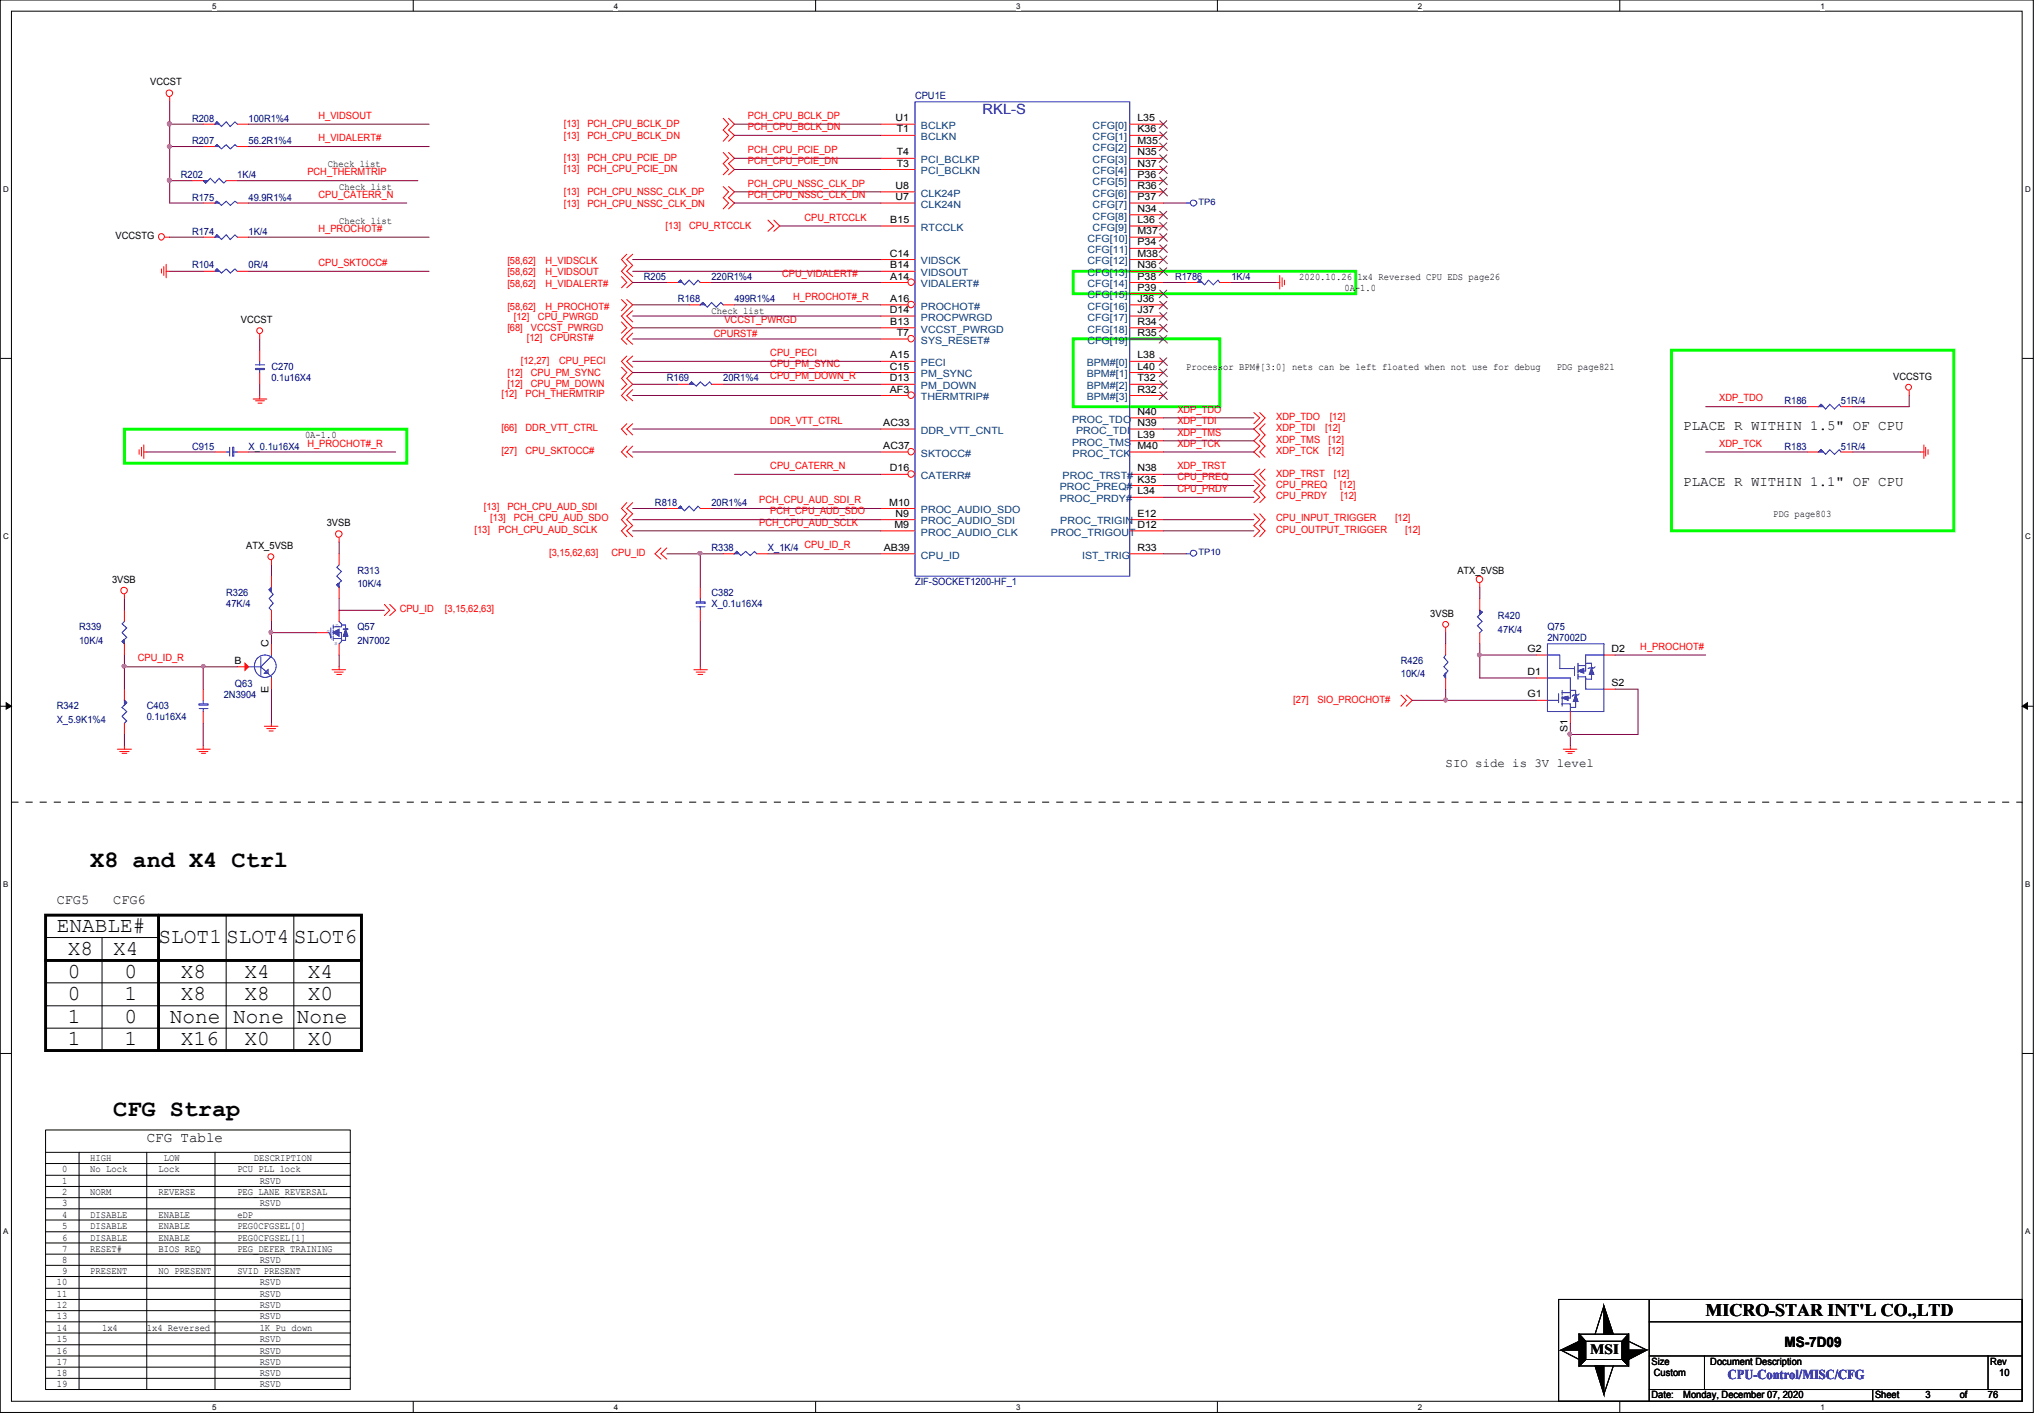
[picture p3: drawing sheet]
<svg xmlns="http://www.w3.org/2000/svg" width="294mm" height="204mm" viewBox="0 0 294 204" stroke-linecap="round" stroke-linejoin="round" font-family="sans-serif">
<path d="M0 0h292.7v203.2h-292.7zM1.6 1.6h289.4v200h-289.4z" fill="none" stroke="#000" stroke-width=".14"/>
<g fill="#fff">
<path d="M30.5 .3h.6v1.2h-.6z"/>
<path d="M30.5 201.9h.6v1.2h-.6z"/>
</g>
<path d="M59.5 0v1.6M59.5 201.6v1.6" fill="none" stroke="#000" stroke-width=".14"/>
<g fill="#fff">
<path d="M88.3 .3h.6v1.2h-.6z"/>
<path d="M88.3 201.9h.6v1.2h-.6z"/>
</g>
<path d="M117.4 0v1.6M117.4 201.6v1.6" fill="none" stroke="#000" stroke-width=".14"/>
<g fill="#fff">
<path d="M146.3 .3h.6v1.2h-.6z"/>
<path d="M146.3 201.9h.6v1.2h-.6z"/>
</g>
<path d="M175.2 0v1.6M175.2 201.6v1.6" fill="none" stroke="#000" stroke-width=".14"/>
<g fill="#fff">
<path d="M204.1 .3h.6v1.2h-.6z"/>
<path d="M204.1 201.9h.6v1.2h-.6z"/>
</g>
<path d="M233.1 0v1.6M233.1 201.6v1.6" fill="none" stroke="#000" stroke-width=".14"/>
<g fill="#fff">
<path d="M262 .3h.6v1.2h-.6z"/>
<path d="M262 201.9h.6v1.2h-.6z"/>
<path d="M.5 26.6h.7v1.3h-.7z"/>
<path d="M291.5 26.6h.7v1.3h-.7z"/>
<path d="M.5 76.5h.7v1.3h-.7z"/>
<path d="M291.5 76.5h.7v1.3h-.7z"/>
</g>
<path d="M0 51.6h1.6M291 51.6h1.7" fill="none" stroke="#000" stroke-width=".14"/>
<g fill="#fff">
<path d="M.5 126.6h.6v1.2h-.6z"/>
<path d="M291.5 126.6h.6v1.2h-.6z"/>
</g>
<path d="M0 101.6h1.6M.9 101.1l.7 .5-.7 .4zM291 101.6h1.7M291 101.6l.8-.5v.9z" fill="none" stroke="#000" stroke-width=".14"/>
<path d="M.9 101.1l.7 .5-.7 .4zM291 101.6l.8-.5v.9z" fill="#000"/>
<g fill="#fff">
<path d="M.5 176.5h.6v1.3h-.6z"/>
<path d="M291.5 176.5h.6v1.3h-.6z"/>
</g>
<g fill="none" stroke="#000" stroke-width=".14">
<path d="M6.6 134.9h16.2M14.7 134.9v16.2M32.6 131.7v19.4M42.3 131.7v19.4M0 151.6h1.6M6.6 144.7h45.4M6.6 147.9h45.4M6.6 141.4h45.4M291 151.6h1.7M6.6 165.8h43.8M6.6 167.4h43.8M6.6 169.1h43.8"/>
<path d="M6.6 170.7h43.8M6.6 172.3h43.8M6.6 173.9h43.8M6.6 175.5h43.8M6.6 177.2h43.8M6.6 178.8h43.8M6.6 162.6h43.8v37.3h-43.8zM11.4 165.8v34.1M21.1 165.8v34.1M30.9 165.8v34.1M6.6 180.4h43.8M6.6 182h43.8"/>
<path d="M6.6 183.6h43.8M6.6 185.3h43.8M6.6 186.9h43.8M6.6 188.6h43.8M6.6 190.2h43.8M6.6 191.8h43.8M6.6 193.5h43.8M6.6 195.1h43.8M6.6 196.7h43.8M6.6 198.3h43.8M224.3 186.9h66.7v14.7h-66.7zM224.7 194.2l2.6-1.2v1.2z"/>
<path d="M224.7 194.2l2.6 1.4M227.3 191.9l.9 1.1v2.6l-.9 .9zM227.3 191.9l.9 1.1M227.3 191.9h7.1v4.6h-7.1zM228.2 195.6l-.9 .9M228.2 193h5.3v2.6h-5.3zM229.6 196.5h1.2v4.1zM230.8 187.9l1.4 4h-1.4zM230.8 187.9l-1.2 4M232.2 196.5l-1.4 4.1M233.5 195.6l.9 .9M234.4 193l2.6 1.2"/>
<path d="M234.4 194.2h2.6l-2.6 1.4zM234.4 191.9v4.6l-.9-.9v-2.6zM234.4 191.9l-.9 1.1M237.4 199.9h53.6M237.4 195.1h53.6M237.4 190.2h53.6M237.4 186.9v14.7M245.3 195.1v4.8M269.5 199.9v1.7M286.1 195.1v4.8"/>
</g>
<path d="M1.6 115.4h289.4" fill="none" stroke="#000" stroke-width=".14" stroke-dasharray="1 1 1 1 1 1 1 1" stroke-linecap="butt"/>
<path d="M6.6 138.2h45.4M6.6 131.7h45.4v19.4h-45.4zM22.8 131.7v19.4" fill="none" stroke="#000" stroke-width=".42"/>
<path d="M154.5 39h40.6v3.2h-40.6zM154.5 48.8h21.1v9.7h-21.1zM240.6 50.4h40.6v26h-40.6zM17.9 61.7h40.6v4.9h-40.6z" fill="none" stroke="#0f0" stroke-width=".42"/>
<g fill="none" stroke="#f00" stroke-width=".14">
<path d="M24.4 14v.6M104.1 17l.8 .9-.8 .8 .8 .8-.8 .8M104.9 17l.8 .9-.8 .8 .8 .8-.8 .8M23.2 38.7v.6M23.6 38.4v1.2M23.7 34.1h.7M23.9 39h.5M23.9 38v2M89.4 39.8l.8 .8-.8 .8M90.2 36.6l-.8 .7 .8 .9-.8 .8 1.7 1.6-.9 .8M91.1 36.6l-.9 .7 .9 .9-.9 .8 .9 .8M104.1 21.9l.8 .9-.8 .7 .8 .9-.8 .7"/>
<path d="M104.1 26.8l.8 .8-.8 .8 .8 .8-.8 .9M104.9 21.9l.8 .9-.8 .7 .8 .9-.8 .7M104.9 26.8l.8 .8-.8 .8 .8 .8-.8 .9M110.5 31.7l.9 .8-.9 .8M111.4 31.7l.8 .8-.8 .8M184.2 39.6v2M184.5 40v1.2M36.4 57.4h2M36.8 57.7h1.3M37.1 58h.6M37.4 48.1v.7M37.4 56.9v.5"/>
<path d="M89.4 52.8l.8 .8-.8 .8 .8 .9-.8 .8M89.4 46.3l.8 .9-.8 .7M89.4 43.1l.8 .8-.8 .8M90.2 43.1l.9 .8-1.7 1.6 1.7 1.7-1.7 1.6 .8 .7M90.2 51.2l-.8 .8 1.7 1.6-.9 .8 .9 .9-1.7 1.6 .8 .8M91.1 47.9l-.9 .9 .9 .7M91.1 51.2l-.9 .8 .9 .8M91.1 56.1l-.9 .8 .9 .8M91.1 44.7l-.9 .8 .9 .8M180.5 59.4l.8 .7-.8 .9M181.3 59.4l.8 .7-1.6 1.6 .8 .9-.8 .8 .8 .8-.8 .8 .8 .8M183.7 40.6h.5"/>
<path d="M184.9 40.3v.7M274.8 56.2v.7M20 64.7v.7M20.4 64.3v1.3M20.7 65h.4M20.7 64v2M48.8 77.4v.6M90.2 61l-.8 .7 .8 .9M90.2 64.2l-.8 .8 .8 .8M90.2 72.3l-.8 .9 .8 .7-.8 .9 .8 .8-.8 .8 .8 .8M91.1 61l-.9 .7 .9 .9M91.1 64.2l-.9 .8 .9 .8"/>
<path d="M91.1 72.3l-.9 .9 .9 .7-.9 .9 .9 .8-.9 .8 .9 .8M95.1 78.8l-.8 .9 .8 .7M96 78.8l-.9 .9 .9 .7M180.5 73.9l.8 .9-.8 .8 .8 .8-.8 .8M180.5 69.1l.8 .8-.8 .8 .8 .8-.8 .8M181.3 73.9l.8 .9-.8 .8 .8 .8-.8 .8M181.3 67.5l-.8 .7 1.6 1.7-.8 .8 .8 .8-.8 .8M182.1 67.5l-.8 .7 .8 .9M182.1 61l-.8 .7 .8 .9-.8 .8 .8 .8-.8 .8 .8 .8M276.4 65h.5M276.9 64v2M277.2 64.3v1.3"/>
<path d="M277.5 64.7v.7M17.9 85.5v.6M39.1 80.6v.7M47.8 96.4h1.9M48.1 96.7h1.3M48.5 97h.6M48.8 95.9v.5M55.3 87l.8 .8-.8 .8M56.1 87l.8 .8-.8 .8M99.9 96.4h1.9M100.2 96.7h1.3M100.5 97h.6"/>
<path d="M100.8 95.9v.5M201.6 100l.8 .8-.8 .8M202.4 100l.8 .8-.8 .8M208.1 90.3v.7M213 83.9v.6M16.9 107.8h2M17.2 108.1h1.4M17.6 108.4h.6M17.9 107.3v.5M28.3 107.8h2M28.7 108.1h1.2M29 108.4h.6"/>
<path d="M29.2 107.3v.5M38.1 104.5h1.9M38.4 104.8h1.3M38.7 105.2h.6M39.1 104.1v.4M225 107.8h2M225.3 108.1h1.3M225.7 108.4h.6M226 107.3v.5"/>
<circle cx="24.4" cy="13.4" r=".48"/>
<circle cx="23.2" cy="34.1" r=".45"/>
<circle cx="37.4" cy="47.6" r=".42"/>
<circle cx="274.7" cy="55.7" r=".42"/>
<circle cx="48.8" cy="76.8" r=".48"/>
<circle cx="17.9" cy="85" r=".48"/>
<circle cx="39" cy="80.1" r=".42"/>
<circle cx="208.1" cy="89.8" r=".42"/>
<circle cx="212.9" cy="83.3" r=".48"/>
</g>
<g fill="#000">
<path d="M224.7 194.2l2.6-1.2v1.2zM230.8 187.9l1.4 4h-1.4zM234.4 194.2h2.6l-2.6 1.4zM229.6 196.5h1.2v4.1z"/>
<path d="M227.3 191.9l.9 1.1v2.6l-.9 .9z" fill-rule="evenodd"/>
<path d="M227.3 191.9l.9 1.1v2.6l-.9 .9z" fill-rule="evenodd"/>
<path d="M227.3 191.9l.9 1.1v2.6l-.9 .9z" fill-rule="evenodd"/>
<path d="M234.4 191.9v4.6l-.9-.9v-2.6z" fill-rule="evenodd"/>
<path d="M234.4 191.9v4.6l-.9-.9v-2.6z" fill-rule="evenodd"/>
<path d="M234.4 191.9v4.6l-.9-.9v-2.6z" fill-rule="evenodd"/>
</g>
<path d="M48.8 81.3l-.3 .3 .6 .6-.6 .7 .6 .7-.6 .6 .3 .3" fill="none" stroke="#00f" stroke-width=".14"/>
<path d="M48.5 84.2l.3-.3v.6l-.3-.3 .3-.3z" fill-rule="evenodd" fill="#00f"/>
<path d="M29.2 26l.4 .3 .7-.6 .6 .6 .6-.6 .7 .6 .4-.3M48.5 84.2l.3-.3v.6l-.3-.3 .3-.3z" fill="none" stroke="#00f" stroke-width=".14"/>
<path d="M48.8 79.7v1.6M48.8 84.5v1.6" fill="none" stroke="#f00" stroke-width=".14"/>
<path d="M29.2 26h.7l-.3 .3 .3-.3-.3 .3z" fill-rule="evenodd" fill="#00f"/>
<path d="M29.2 26h.7l-.3 .3 .3-.3-.3 .3zM172.3 40.6l.4-.3 .7 .7 .5-.7 .7 .7 .7-.7 .3 .3" fill="none" stroke="#00f" stroke-width=".14"/>
<path d="M27.6 26h1.6M32.6 26h1.6" fill="none" stroke="#f00" stroke-width=".14"/>
<path d="M172.7 40.3l.3 .3h-.7l.4-.3 .3 .3z" fill-rule="evenodd" fill="#00f"/>
<path d="M172.7 40.3l.3 .3h-.7l.4-.3 .3 .3zM17.9 89.4l-.3 .3 .6 .6-.6 .7 .6 .7-.6 .6 .3 .3" fill="none" stroke="#00f" stroke-width=".14"/>
<path d="M170.7 40.6h1.6M175.6 40.6h1.7" fill="none" stroke="#f00" stroke-width=".14"/>
<path d="M17.6 92.3l.3-.3v.6l-.3-.3 .3-.3z" fill-rule="evenodd" fill="#00f"/>
<path d="M97.6 73.2l.3-.4 .6 .7 .7-.7 .7 .7 .6-.7 .3 .4M17.6 92.3l.3-.3v.6l-.3-.3 .3-.3z" fill="none" stroke="#00f" stroke-width=".14"/>
<path d="M17.9 92.6v1.6M17.9 87.8v1.6" fill="none" stroke="#f00" stroke-width=".14"/>
<path d="M97.9 72.8l.3 .4h-.6l.3-.4 .3 .4z" fill-rule="evenodd" fill="#00f"/>
<path d="M131.7 14.6h30.9v68.3h-30.9zM97.9 72.8l.3 .4h-.6l.3-.4 .3 .4z" fill="none" stroke="#00f" stroke-width=".14"/>
<path d="M126.8 47.2h4.9M96 73.2h1.6M100.8 73.2h1.6" fill="none" stroke="#f00" stroke-width=".14"/>
<circle cx="131.1" cy="43.8" r=".48" fill="#fff"/>
<g fill="none" stroke="#f00" stroke-width=".14">
<path d="M126.8 45.5h4.9M126.8 43.9h3.9"/>
<circle cx="131.1" cy="43.8" r=".48"/>
</g>
<circle cx="131.1" cy="48.7" r=".48" fill="#fff"/>
<g fill="none" stroke="#f00" stroke-width=".14">
<path d="M126.8 53.6h4.9M126.8 55.3h4.9M126.8 52h4.9M126.8 48.8h3.9"/>
<circle cx="131.1" cy="48.7" r=".48"/>
</g>
<circle cx="131.1" cy="56.8" r=".48" fill="#fff"/>
<g fill="none" stroke="#f00" stroke-width=".14">
<path d="M126.8 17.9h4.9M126.8 19.5h4.9M126.8 24.4h4.9M126.8 29.2h4.9M126.8 27.6h4.9M126.8 56.9h3.9M162.6 52h4.8M162.6 53.6h4.8M162.6 55.3h4.8M162.6 56.9h4.8M126.8 61.7h4.9"/>
<circle cx="131.1" cy="56.8" r=".48"/>
</g>
<path d="M166.9 51.5l1.1 1.1M166.9 53.1l1.1 1.1M166.9 54.8l1.1 1.1M166.9 56.4l1.1 1.1M167.9 51.5l-1.1 1.1M167.9 53.1l-1.1 1.1M167.9 54.8l-1.1 1.1M167.9 56.4l-1.1 1.1" fill="none" stroke="#804000" stroke-width=".14"/>
<circle cx="131.1" cy="65" r=".48" fill="#fff"/>
<g fill="none" stroke="#f00" stroke-width=".14">
<path d="M126.8 65h3.9"/>
<circle cx="131.1" cy="65" r=".48"/>
</g>
<circle cx="131.1" cy="68.2" r=".48" fill="#fff"/>
<g fill="none" stroke="#f00" stroke-width=".14">
<path d="M162.6 17.9h4.8M162.6 19.5h4.8M126.8 22.8h4.9M162.6 21.1h4.8M162.6 22.8h4.8M162.6 24.4h4.8M162.6 26h4.8M162.6 27.6h4.8M162.6 29.2h4.8M162.6 30.9h4.8M162.6 32.5h4.8M162.6 34.1h4.8"/>
<path d="M162.6 35.7h4.8M162.6 37.3h4.8M162.6 39h4.8M162.6 40.6h4.8M162.6 42.2h4.8M162.6 45.5h4.8M162.6 43.9h4.8M162.6 48.8h4.8M162.6 47.2h4.8M126.8 68.2h3.9M162.6 60.1h4.8M162.6 61.7h4.8"/>
<path d="M162.6 63.4h4.8M162.6 65h4.8"/>
<circle cx="131.1" cy="68.2" r=".48"/>
</g>
<g fill="none" stroke="#804000" stroke-width=".14">
<path d="M166.9 17.4l1.1 1.1M166.9 19l1.1 1.1M167.9 17.4l-1.1 1.1M167.9 19l-1.1 1.1M166.9 20.6l1.1 1.1M166.9 22.3l1.1 1.1M166.9 23.9l1.1 1.1M166.9 25.5l1.1 1.1M166.9 27.1l1.1 1.1M166.9 30.4l1.1 1.1M166.9 32l1.1 1.1M166.9 33.6l1.1 1.1"/>
<path d="M166.9 35.2l1.1 1.1M166.9 36.8l1.1 1.1M166.9 38.5l1.1 1.1M167.9 20.6l-1.1 1.1M167.9 22.3l-1.1 1.1M167.9 23.9l-1.1 1.1M167.9 25.5l-1.1 1.1M167.9 27.1l-1.1 1.1M167.9 30.4l-1.1 1.1M167.9 32l-1.1 1.1M167.9 33.6l-1.1 1.1M167.9 35.2l-1.1 1.1"/>
<path d="M167.9 36.8l-1.1 1.1M167.9 38.5l-1.1 1.1M166.9 41.7l1.1 1.1M166.9 45l1.1 1.1M166.9 43.4l1.1 1.1M166.9 48.3l1.1 1.1M166.9 46.7l1.1 1.1M167.9 41.7l-1.1 1.1M167.9 45l-1.1 1.1M167.9 43.4l-1.1 1.1M167.9 48.3l-1.1 1.1M167.9 46.7l-1.1 1.1"/>
</g>
<circle cx="131.1" cy="40.6" r=".48" fill="#fff"/>
<g fill="none" stroke="#f00" stroke-width=".14">
<path d="M126.8 37.3h4.9M126.8 39h4.9M126.8 32.5h4.9M126.8 40.6h3.9M30.9 65h1.7M34.2 65h1.6M126.8 76.4h4.9M126.8 74.8h4.9M126.8 73.2h4.9M126.8 79.7h4.9M162.6 74.8h4.8M162.6 76.4h4.8"/>
<path d="M162.6 68.2h4.8M162.6 69.9h4.8M162.6 71.5h4.8M162.6 79.7h4.8"/>
<circle cx="131.1" cy="40.6" r=".48"/>
</g>
<g fill="none" stroke="#00f" stroke-width=".14">
<path d="M32.6 65h.5M33.1 64.3v1.3M33.5 64.3h.2v1.3h-.2zM33.7 65h.5M47.6 90.3v1.4l-.2-.7h-.2M48 91.9h1.1M48 89.9v.6M48 91.5v.6M48.8 89.4l.3 .3v.5h-1.1M48.8 91h.3v1.3l-.3 .3M49.1 92.1h.6M49.1 89.9h.6"/>
<path d="M49.4 90.5h.7"/>
</g>
<path d="M48 91l.8-.5v1z" fill-rule="evenodd" fill="#00f"/>
<path d="M48 91l.8-.5v1zM48 90.7v.7" fill="none" stroke="#00f" stroke-width=".14"/>
<path d="M49.7 90.5l.4 1h-.7l.3-1h.4z" fill-rule="evenodd" fill="#00f"/>
<path d="M105.7 79.7l.3-.4 .6 .6 .7-.6 .7 .6 .6-.6 .3 .4M49.4 90.5h.7M49.7 90.5l.4 1h-.7l.3-1h.4zM49.7 89.9v2.2" fill="none" stroke="#00f" stroke-width=".14"/>
<path d="M45.5 91h1.7M48.8 87.8v1.6M48.8 92.6v1.6" fill="none" stroke="#f00" stroke-width=".14"/>
<path d="M106 79.3l.3 .4h-.6l.3-.4 .3 .4z" fill-rule="evenodd" fill="#00f"/>
<path d="M106 79.3l.3 .4h-.6l.3-.4 .3 .4zM213 87.8l.3 .3-.7 .6 .7 .7-.7 .6 .7 .7-.3 .3" fill="none" stroke="#00f" stroke-width=".14"/>
<path d="M104.1 79.7h1.6M108.9 79.7h1.6" fill="none" stroke="#f00" stroke-width=".14"/>
<path d="M213 87.8l.3 .3-.3 .3 .3-.3-.3 .3z" fill-rule="evenodd" fill="#00f"/>
<path d="M39.1 84.5l-.4 .3 .6 .7-.6 .6 .6 .7-.6 .7 .4 .3M213 87.8l.3 .3-.3 .3 .3-.3-.3 .3z" fill="none" stroke="#00f" stroke-width=".14"/>
<path d="M213 86.1v1.7M213 91v1.6" fill="none" stroke="#f00" stroke-width=".14"/>
<path d="M38.7 84.8l.4-.3v.7z" fill-rule="evenodd" fill="#00f"/>
<path d="M38.7 84.8l.4-.3v.7zM17.9 100.8l.3 .3-.6 .7 .6 .6-.6 .6 .6 .7-.3 .4" fill="none" stroke="#00f" stroke-width=".14"/>
<path d="M39.1 82.9v1.6M39.1 87.8v1.6" fill="none" stroke="#f00" stroke-width=".14"/>
<path d="M17.9 100.8l.3 .3-.3 .3 .3-.3-.3 .3z" fill-rule="evenodd" fill="#00f"/>
<path d="M99.2 55.3l.3-.3 .7 .5 .6-.5 .7 .5 .6-.5 .3 .3M100.2 86.6h1.3v.2h-1.3zM100.2 87.3h1.3M100.8 86.1v.5M100.8 87.3v.5M17.9 100.8l.3 .3-.3 .3 .3-.3-.3 .3z" fill="none" stroke="#00f" stroke-width=".14"/>
<path d="M17.9 99.1v1.7M100.8 84.5v1.6M100.8 87.8v1.6M17.9 104.1v1.6" fill="none" stroke="#f00" stroke-width=".14"/>
<path d="M99.5 55l.4 .3h-.7l.3-.3 .4 .3z" fill-rule="evenodd" fill="#00f"/>
<path d="M30.9 29.2l.3-.2 .7 .5 .7-.5 .5 .5 .7-.5 .4 .2M99.5 55l.4 .3h-.7l.3-.3 .4 .3z" fill="none" stroke="#00f" stroke-width=".14"/>
<path d="M97.6 55.3h1.6M102.4 55.3h1.7" fill="none" stroke="#f00" stroke-width=".14"/>
<path d="M31.2 29l.3 .2h-.6l.3-.2 .3 .2z" fill-rule="evenodd" fill="#00f"/>
<path d="M31.2 29l.3 .2h-.6l.3-.2 .3 .2zM97.6 40.6l.3-.3 .6 .7 .7-.7 .7 .7 .6-.7 .3 .3" fill="none" stroke="#00f" stroke-width=".14"/>
<path d="M29.2 29.2h1.7M34.2 29.2h1.6" fill="none" stroke="#f00" stroke-width=".14"/>
<path d="M97.9 40.3l.3 .3h-.6l.3-.3 .3 .3z" fill-rule="evenodd" fill="#00f"/>
<path d="M97.9 40.3l.3 .3h-.6l.3-.3 .3 .3zM100.8 43.9l.3-.4 .7 .7 .6-.7 .7 .7 .7-.7 .3 .4" fill="none" stroke="#00f" stroke-width=".14"/>
<path d="M96 40.6h1.6M100.8 40.6h1.6" fill="none" stroke="#f00" stroke-width=".14"/>
<path d="M101.1 43.5l.4 .4h-.7l.3-.4 .4 .4z" fill-rule="evenodd" fill="#00f"/>
<path d="M30.9 34.1l.3-.3 .7 .7 .7-.7 .5 .7 .7-.7 .4 .3M101.1 43.5l.4 .4h-.7l.3-.4 .4 .4z" fill="none" stroke="#00f" stroke-width=".14"/>
<path d="M99.2 43.9h1.6M104.1 43.9h1.6" fill="none" stroke="#f00" stroke-width=".14"/>
<path d="M31.2 33.8l.3 .3h-.6l.3-.3 .3 .3z" fill-rule="evenodd" fill="#00f"/>
<g fill="none" stroke="#00f" stroke-width=".14">
<path d="M31.2 33.8l.3 .3h-.6l.3-.3 .3 .3zM170.7 79.7h.6M35.8 95.9h1.7M37.5 94.6v2.6M38.6 96.4v.5h-.5zM39.1 94.2v.2l-1.6 1.5 1.6 1.5v.1"/>
<circle cx="171.8" cy="79.6" r=".45"/>
<circle cx="38.2" cy="95.8" r="1.59"/>
</g>
<path d="M29.2 34.1h1.7M34.2 34.1h1.6M170.7 79.7h.1" fill="none" stroke="#f00" stroke-width=".14"/>
<path d="M35.3 95.4l.5 .5-.5 .5z" fill="#f00"/>
<path d="M29.2 99.1v1.7M34.2 95.9h1.6M35.3 95.4l.5 .5-.5 .5zM39.1 92.6v1.6M39.1 97.5v1.6M29.2 102.4v1.7" fill="none" stroke="#f00" stroke-width=".14"/>
<path d="M30.9 39l.3-.3 .7 .6 .7-.6 .5 .6 .7-.6 .4 .3M28.7 101.3h1.2v.1h-1.2zM28.7 101.9h1.2M29.2 100.8v.5M29.2 101.9v.5" fill="none" stroke="#00f" stroke-width=".14"/>
<path d="M31.2 38.7l.3 .3h-.6l.3-.3 .3 .3z" fill-rule="evenodd" fill="#00f"/>
<path d="M31.2 38.7l.3 .3h-.6l.3-.3 .3 .3z" fill="none" stroke="#00f" stroke-width=".14"/>
<path d="M29.2 39h1.7M34.2 39h1.6" fill="none" stroke="#f00" stroke-width=".14"/>
<path d="M224.8 100.4l.9-.2v.6z" fill-rule="evenodd" fill="#00f"/>
<g fill="none" stroke="#00f" stroke-width=".14">
<path d="M222.7 94.2h1.8v2h2.1M222.7 97.5h3.3v2.2M224.3 99.8v1.3M224.8 99.7h1.2M224.8 99.3v.7M226 99.3h.8v2.5h-.8M226 99.7v.7h-.3M227.1 100h-.7l-.1 .2M228.2 97.4v1.7M229.1 95.4v2.3M222.7 100.8h1.6M224.8 101.3h1.2"/>
<path d="M224.8 100.4l.9-.2v.6zM224.8 100.2v.6M224.8 100.9v.7"/>
</g>
<path d="M227.1 96.5l.9-.3v.7z" fill-rule="evenodd" fill="#00f"/>
<path d="M226.6 95.9v1.3M227.1 96.5l.9-.3v.7zM227.1 96.2v.7M227.1 95.4v.7M227.1 97v.7M227.1 97.4h1.1M228.2 97.7h.9M228.2 94.2v2.3h-.2M228.2 95.4h.9M228.7 96.1l-.1 .1" fill="none" stroke="#00f" stroke-width=".14"/>
<path d="M229.1 96.1l.3 .9h-.7l.4-.9h.1z" fill-rule="evenodd" fill="#00f"/>
<path d="M227.1 95.8h1.1M229.1 96.1l.3 .9h-.7l.4-.9h.1zM229.6 95.9l-.2 .2h-.7" fill="none" stroke="#00f" stroke-width=".14"/>
<path d="M226.8 100l.3 .9h-.7l.4-.9h.2z" fill-rule="evenodd" fill="#00f"/>
<path d="M208.1 94.2l-.3 .4 .6 .7-.6 .6 .6 .6-.6 .7 .3 .3M222.7 92.6h8.1v9.8h-8.1zM226.8 100l.3 .9h-.7l.4-.9h.2zM227.3 99.8l-.2 .2M228.2 94.2h2.6M228.2 99.1h2.6M226 101.3v1.1" fill="none" stroke="#00f" stroke-width=".14"/>
<path d="M221.1 94.2h1.6M221.1 97.5h1.6M230.8 99.1h1.7M230.8 94.2h1.7M221.1 100.8h1.6M226 102.4v1.7" fill="none" stroke="#f00" stroke-width=".14"/>
<path d="M208.1 96.9v.6l-.3-.3z" fill-rule="evenodd" fill="#00f"/>
<path d="M261.7 58.5l.4-.3 .7 .6 .6-.6 .6 .6 .7-.6 .3 .3M208.1 96.9v.6l-.3-.3z" fill="none" stroke="#00f" stroke-width=".14"/>
<path d="M208.1 97.5v1.6M208.1 92.6v1.6" fill="none" stroke="#f00" stroke-width=".14"/>
<path d="M262.1 58.2l.3 .3h-.7l.4-.3 .3 .3z" fill-rule="evenodd" fill="#00f"/>
<path d="M30.9 21.1l.3-.3 .7 .6 .7-.6 .5 .6 .7-.6 .4 .3M262.1 58.2l.3 .3h-.7l.4-.3 .3 .3z" fill="none" stroke="#00f" stroke-width=".14"/>
<path d="M260.1 58.5h1.6M265 58.5h1.7" fill="none" stroke="#f00" stroke-width=".14"/>
<path d="M31.2 20.8l.3 .3h-.6l.3-.3 .3 .3z" fill-rule="evenodd" fill="#00f"/>
<g fill="none" stroke="#00f" stroke-width=".14">
<path d="M31.2 20.8l.3 .3h-.6l.3-.3 .3 .3zM170.7 29.2h.6M261.7 65l.4-.3 .7 .7 .6-.7 .6 .7 .7-.7 .3 .3"/>
<circle cx="171.8" cy="29.2" r=".45"/>
</g>
<path d="M29.2 21.1h1.7M34.2 21.1h1.6M170.7 29.2h.1" fill="none" stroke="#f00" stroke-width=".14"/>
<path d="M261.7 65l.4-.3 .3 .3-.3-.3 .3 .3z" fill-rule="evenodd" fill="#00f"/>
<path d="M30.9 17.9l.3-.4 .7 .7 .7-.7 .5 .7 .7-.7 .4 .4M36.8 52.5h1.3M36.8 53h1.3v.2h-1.3zM37.4 53.2v.4M37.4 52v.5M261.7 65l.4-.3 .3 .3-.3-.3 .3 .3z" fill="none" stroke="#00f" stroke-width=".14"/>
<path d="M37.4 53.6v1.7M37.4 50.4v1.6M260.1 65h1.6M265 65h1.7" fill="none" stroke="#f00" stroke-width=".14"/>
<path d="M31.2 17.5l.3 .4h-.6l.3-.4 .3 .4z" fill-rule="evenodd" fill="#00f"/>
<path d="M31.2 17.5l.3 .4h-.6l.3-.4 .3 .4z" fill="none" stroke="#00f" stroke-width=".14"/>
<path d="M29.2 17.9h1.7M34.2 17.9h1.6" fill="none" stroke="#f00" stroke-width=".14"/>
<path d="M221.1 94.2h-8.1v3.3" fill="none" stroke="#800040" stroke-width=".14"/>
<circle cx="213" cy="94.3" r=".28" fill="#f0f"/>
<circle cx="213" cy="94.3" r=".28" fill="none" stroke="#f0f" stroke-width=".14"/>
<path d="M232.5 94.2h13M208.1 100.8h13M226 104.1v1.6" fill="none" stroke="#800040" stroke-width=".14"/>
<circle cx="208" cy="100.7" r=".28" fill="#f0f"/>
<circle cx="208" cy="100.7" r=".28" fill="none" stroke="#f0f" stroke-width=".14"/>
<path d="M213 84.5v1.6M213 92.6v1.6M213 97.5h8.1M232.5 99.1h3.3M235.8 105.7h-9.8v1.6" fill="none" stroke="#800040" stroke-width=".14"/>
<circle cx="225.9" cy="105.6" r=".28" fill="#f0f"/>
<circle cx="225.9" cy="105.6" r=".28" fill="none" stroke="#f0f" stroke-width=".14"/>
<g fill="none" stroke="#800040" stroke-width=".14">
<path d="M105.7 17.9h21.1M105.7 19.5h21.1M24.4 21.1h4.8M91.1 37.3h35.7M91.1 39h35.7M105.7 22.8h21.1M105.7 24.4h21.1M105.7 27.6h21.1M105.7 29.2h21.1M112.2 32.5h14.6M91.1 43.9h8.1M91.1 53.6h35.7"/>
<path d="M91.1 48.8h35.7M91.1 47.2h35.7M91.1 45.5h35.7M91.1 52h35.7M91.1 56.9h35.7M91.1 55.3h6.5M91.1 40.6h4.9M104.1 55.3h22.7M105.7 43.9h21.1M91.1 61.7h35.7M91.1 65h35.7M91.1 76.4h35.7"/>
<path d="M91.1 74.8h35.7M91.1 73.2h4.9M96 79.7h4.8M102.4 73.2h24.4M105.7 68.2h21.1M167.4 65h13.1M167.4 60.1h13.1M167.4 68.2h13.1M167.4 69.9h13.1M167.4 71.5h13.1M167.4 76.4h13.1M167.4 61.7h13.1"/>
<path d="M167.4 63.4h13.1M167.4 74.8h13.1M167.4 79.7h3.3M17.9 95.9h11.3M208.1 91v1.6M208.1 99.1v1.7h-4.9M235.8 99.1v6.6"/>
</g>
<path d="M29 95.7l.2-.1 .3 .2-.3 .3-.1-.1z" fill-rule="evenodd" fill="#f0f"/>
<path d="M29 95.7l.2-.1 .3 .2-.3 .3-.1-.1z" fill="none" stroke="#f0f" stroke-width=".14"/>
<circle cx="17.9" cy="95.9" r=".28" fill="#f0f"/>
<circle cx="17.9" cy="95.9" r=".28" fill="none" stroke="#f0f" stroke-width=".14"/>
<path d="M24.4 21.1v4.9" fill="none" stroke="#800040" stroke-width=".14"/>
<circle cx="24.4" cy="21.1" r=".28" fill="#f0f"/>
<circle cx="24.4" cy="21.1" r=".28" fill="none" stroke="#f0f" stroke-width=".14"/>
<path d="M29.2 17.9h-4.8v3.2M24.4 34.1h4.8M34.2 26h26M35.8 21.1h26M35.8 34.1h26" fill="none" stroke="#800040" stroke-width=".14"/>
<circle cx="24.4" cy="17.8" r=".31" fill="#f0f"/>
<circle cx="24.4" cy="17.8" r=".31" fill="none" stroke="#f0f" stroke-width=".14"/>
<path d="M24.4 14.6v3.3M35.8 17.9h26M24.4 26h3.2M24.4 39h4.8M35.8 39h26M102.4 40.6h24.4M245.5 58.5h14.6M274.8 56.9v1.6h-8.1M104.1 79.7h-3.3v4.8M110.5 79.7h16.3M245.5 65h14.6M266.7 65h9.7" fill="none" stroke="#800040" stroke-width=".14"/>
<circle cx="100.8" cy="79.6" r=".28" fill="#f0f"/>
<circle cx="100.8" cy="79.6" r=".28" fill="none" stroke="#f0f" stroke-width=".14"/>
<path d="M24.4 26v3.2h4.8M35.8 29.2h22.7M100.8 89.4v6.5" fill="none" stroke="#800040" stroke-width=".14"/>
<circle cx="24.4" cy="25.9" r=".31" fill="#f0f"/>
<circle cx="24.4" cy="25.9" r=".31" fill="none" stroke="#f0f" stroke-width=".14"/>
<g fill="none" stroke="#800040" stroke-width=".14">
<path d="M37.4 48.8v1.6M37.4 55.3v1.6M17.9 86.1v1.7M17.9 94.2v4.9M34.2 95.9h-5v3.2M39.1 99.1v5M39.1 91v1.6M39.1 81.3v1.6M39.1 89.4v1.6M39.1 91h6.4M48.8 94.2v1.7M17.9 105.7v1.6"/>
<path d="M29.2 104.1v3.2"/>
</g>
<circle cx="39" cy="91" r=".28" fill="#f0f"/>
<circle cx="39" cy="91" r=".28" fill="none" stroke="#f0f" stroke-width=".14"/>
<path d="M167.4 29.2h3.3M167.4 40.6h3.3M177.3 40.6h6.4M21.1 65h9.8M35.8 65h21.1M48.8 78v1.7M48.8 86.1v1.7h6.5" fill="none" stroke="#800040" stroke-width=".14"/>
<circle cx="213" cy="94.3" r=".28" fill="#f0f"/>
<circle cx="213" cy="94.3" r=".28" fill="none" stroke="#f0f" stroke-width=".14"/>
<circle cx="208" cy="100.7" r=".28" fill="#f0f"/>
<circle cx="208" cy="100.7" r=".28" fill="none" stroke="#f0f" stroke-width=".14"/>
<circle cx="225.9" cy="105.6" r=".28" fill="#f0f"/>
<circle cx="225.9" cy="105.6" r=".28" fill="none" stroke="#f0f" stroke-width=".14"/>
<path d="M29 95.7l.2-.1 .3 .2-.3 .3-.1-.1z" fill-rule="evenodd" fill="#f0f"/>
<path d="M29 95.7l.2-.1 .3 .2-.3 .3-.1-.1z" fill="none" stroke="#f0f" stroke-width=".14"/>
<circle cx="17.9" cy="95.9" r=".28" fill="#f0f"/>
<circle cx="17.9" cy="95.9" r=".28" fill="none" stroke="#f0f" stroke-width=".14"/>
<circle cx="24.4" cy="21.1" r=".28" fill="#f0f"/>
<circle cx="24.4" cy="21.1" r=".28" fill="none" stroke="#f0f" stroke-width=".14"/>
<circle cx="24.4" cy="17.8" r=".31" fill="#f0f"/>
<circle cx="24.4" cy="17.8" r=".31" fill="none" stroke="#f0f" stroke-width=".14"/>
<circle cx="100.8" cy="79.6" r=".28" fill="#f0f"/>
<circle cx="100.8" cy="79.6" r=".28" fill="none" stroke="#f0f" stroke-width=".14"/>
<circle cx="24.4" cy="25.9" r=".31" fill="#f0f"/>
<circle cx="24.4" cy="25.9" r=".31" fill="none" stroke="#f0f" stroke-width=".14"/>
<circle cx="39" cy="91" r=".28" fill="#f0f"/>
<circle cx="39" cy="91" r=".28" fill="none" stroke="#f0f" stroke-width=".14"/>
<g font-size="3.4">
<text x="13" y="124.8">X8 and X4 Ctrl</text>
<text x="16.3" y="160.5">CFG Strap</text>
</g>
<g font-size="3">
<text x="8.2" y="134.1">ENABLE#</text>
<text x="9.8" y="137.3">X8</text>
<text x="16.3" y="137.3">X4</text>
<text x="22.8" y="135.7">SLOT1 SLOT4 SLOT6</text>
<text x="9.8" y="143.8">0</text>
<text x="9.8" y="140.6">0</text>
<text x="17.9" y="143.8">1</text>
<text x="17.9" y="140.6">0</text>
<text x="26" y="140.6">X8</text>
<text x="26" y="143.8">X8</text>
<text x="35.2" y="140.6">X4</text>
<text x="35.2" y="143.8">X8</text>
<text x="44.3" y="140.6">X4</text>
<text x="44.3" y="143.8">X0</text>
<text x="9.8" y="147.2">1</text>
<text x="17.9" y="147.2">0</text>
<text x="24.4" y="147.2">None None None</text>
<text x="9.8" y="150.4">1</text>
<text x="17.9" y="150.4">1</text>
<text x="26" y="150.4">X16</text>
<text x="35.2" y="150.4">X0</text>
<text x="44.3" y="150.4">X0</text>
</g>
<text font-size="2.5" x="245.5" y="189.3">MICRO-STAR INT'L CO.,LTD</text>
<text font-size="2" fill="#00f" x="141.4" y="16.4">RKL-S</text>
<g font-size="2">
<text x="242.3" y="61.8">PLACE R WITHIN 1.5&quot; OF CPU</text>
<text x="242.3" y="69.9">PLACE R WITHIN 1.1&quot; OF CPU</text>
<text x="21.1" y="164.3">CFG Table</text>
<text x="228.9" y="194.7">MSI</text>
<text x="256.8" y="193.7">MS-7D09</text>
</g>
<g font-size="1.9">
<text x="8.2" y="130">CFG5</text>
<text x="16.3" y="130">CFG6</text>
</g>
<text font-size="1.9" fill="#00f" x="248.7" y="198.4">CPU-Control/MISC/CFG</text>
<text font-size="1.8" x="208.1" y="110.3">SIO side is 3V level</text>
<g font-size="1.4">
<text x="21.6" y="12.3">VCCST</text>
<text x="128.9" y="17.4">U1</text>
<text x="163.7" y="17.4">L35</text>
<text x="129.1" y="19">T1</text>
<text x="129.1" y="24">T3</text>
<text x="129.1" y="22.4">T4</text>
<text x="163.7" y="19">K36</text>
<text x="163.7" y="20.7">M35</text>
<text x="163.7" y="22.4">N35</text>
<text x="163.7" y="24">N37</text>
<text x="47.2" y="24">Check list</text>
<text x="48.8" y="27.3">Check list</text>
<text x="128.9" y="28.8">U7</text>
<text x="128.9" y="27.2">U8</text>
<text x="163.7" y="25.6">P36</text>
<text x="163.7" y="27.2">R36</text>
<text x="163.7" y="28.8">P37</text>
<text x="16.6" y="34.4">VCCSTG</text>
<text x="48.8" y="32.2">Check list</text>
<text x="128.1" y="32.1">B15</text>
<text x="163.7" y="30.5">N34</text>
<text x="163.7" y="32.1">L36</text>
<text x="163.7" y="33.7">M37</text>
<text x="163.7" y="35.3">P34</text>
<text x="128.1" y="36.9">C14</text>
<text x="128.1" y="40.2">A14</text>
<text x="128.1" y="38.6">B14</text>
<text x="163.7" y="36.9">M38</text>
<text x="163.7" y="38.6">N36</text>
<text x="163.7" y="40.2">P38</text>
<text x="163.7" y="41.8">P39</text>
<text x="187" y="40.3">2020.10.26 1x4 Reversed CPU EDS page26</text>
<text x="193.5" y="41.9">0A-1.0</text>
<text x="34.7" y="46.5">VCCST</text>
<text x="102.4" y="45.1">Check list</text>
<text x="128.1" y="45">D14</text>
<text x="128.1" y="46.7">B13</text>
<text x="128.1" y="43.4">A16</text>
<text x="163.7" y="45">J37</text>
<text x="163.7" y="43.4">J36</text>
<text x="163.7" y="46.7">R34</text>
<text x="128.1" y="53.2">C15</text>
<text x="128.1" y="51.6">A15</text>
<text x="129.1" y="48.3">T7</text>
<text x="163.7" y="51.6">L38</text>
<text x="163.7" y="53.2">L40</text>
<text x="163.7" y="48.3">R35</text>
<text x="170.7" y="53.3">Processor BPM#[3:0] nets can be left floated when not use for debug</text>
<text x="224.1" y="53.3">PDG page821</text>
<text x="128.1" y="54.9">D13</text>
<text x="128.1" y="56.5">AF3</text>
<text x="163.7" y="54.9">T32</text>
<text x="163.7" y="56.5">R32</text>
<text x="163.7" y="59.7">N40</text>
<text x="272.5" y="54.6">VCCSTG</text>
<text x="43.9" y="63">0A-1.0</text>
<text x="127.1" y="61.3">AC33</text>
<text x="127.1" y="64.6">AC37</text>
<text x="163.7" y="63">L39</text>
<text x="163.7" y="61.3">N39</text>
<text x="163.7" y="64.6">M40</text>
<text x="128.1" y="67.8">D16</text>
<text x="163.7" y="67.8">N38</text>
<text x="163.7" y="69.4">K35</text>
<text x="163.7" y="71.1">L34</text>
<text x="47" y="75.7">3VSB</text>
<text x="128" y="72.7">M10</text>
<text x="128.7" y="75.9">M9</text>
<text x="128.9" y="74.3">N9</text>
<text x="163.7" y="74.3">E12</text>
<text x="163.7" y="75.9">D12</text>
<text x="255.2" y="74.4">PDG page803</text>
<text x="16.1" y="83.8">3VSB</text>
<text x="35.4" y="79">ATX_5VSB</text>
<text x="127.2" y="79.2">AB39</text>
<text x="163.7" y="79.2">R33</text>
<text x="209.8" y="82.5">ATX_5VSB</text>
<text x="205.9" y="88.7">3VSB</text>
<text x="33.7" y="95.5">B</text>
<text x="38.6" y="93.1" transform="rotate(-90 38.6 93.1)">C</text>
<text x="219.8" y="93.8">G2</text>
<text x="231.9" y="93.8">D2</text>
<text x="38.6" y="99.7" transform="rotate(-90 38.6 99.7)">E</text>
<text x="219.8" y="97.1">D1</text>
<text x="219.8" y="100.3">G1</text>
<text x="231.9" y="98.7">S2</text>
<text x="225.6" y="105.3" transform="rotate(-90 225.6 105.3)">S1</text>
<text x="13" y="167">HIGH</text>
<text x="23.6" y="167">LOW</text>
<text x="36.5" y="167">DESCRIPTION</text>
<text x="8.9" y="168.7">0</text>
<text x="8.9" y="172">2</text>
<text x="8.9" y="173.6">3</text>
<text x="8.9" y="170.3">1</text>
<text x="13" y="168.7">No Lock</text>
<text x="13" y="172">NORM</text>
<text x="22.8" y="172">REVERSE</text>
<text x="22.8" y="168.7">Lock</text>
<text x="34.2" y="172">PEG_LANE_REVERSAL</text>
<text x="34.2" y="168.7">PCU PLL lock</text>
<text x="37.4" y="173.6">RSVD</text>
<text x="37.4" y="170.3">RSVD</text>
<text x="8.9" y="178.5">6</text>
<text x="8.9" y="176.8">5</text>
<text x="8.9" y="175.2">4</text>
<text x="13" y="178.5">DISABLE</text>
<text x="13" y="176.8">DISABLE</text>
<text x="13" y="175.2">DISABLE</text>
<text x="22.8" y="178.5">ENABLE</text>
<text x="22.8" y="175.2">ENABLE</text>
<text x="22.8" y="176.8">ENABLE</text>
<text x="34.2" y="178.5">PEG0CFGSEL[1]</text>
<text x="34.2" y="175.2">eDP</text>
<text x="34.2" y="176.8">PEG0CFGSEL[0]</text>
<text x="8.2" y="184.9">10</text>
<text x="8.9" y="181.7">8</text>
<text x="8.9" y="180.1">7</text>
<text x="8.9" y="183.3">9</text>
<text x="13" y="180.1">RESET#</text>
<text x="13" y="183.3">PRESENT</text>
<text x="22.8" y="183.3">NO PRESENT</text>
<text x="22.8" y="180.1">BIOS REQ</text>
<text x="34.2" y="183.3">SVID PRESENT</text>
<text x="34.2" y="180.1">PEG_DEFER_TRAINING</text>
<text x="37.4" y="184.9">RSVD</text>
<text x="37.4" y="181.7">RSVD</text>
<text x="8.2" y="191.4">14</text>
<text x="8.2" y="189.8">13</text>
<text x="8.2" y="188.2">12</text>
<text x="8.2" y="186.6">11</text>
<text x="14.7" y="191.4">1x4</text>
<text x="21.1" y="191.4">1x4 Reversed</text>
<text x="37.4" y="188.2">RSVD</text>
<text x="37.4" y="191.4">1K Pu down</text>
<text x="37.4" y="189.8">RSVD</text>
<text x="37.4" y="186.6">RSVD</text>
<text x="8.2" y="198">18</text>
<text x="8.2" y="194.7">16</text>
<text x="8.2" y="196.3">17</text>
<text x="8.2" y="193">15</text>
<text x="37.4" y="194.7">RSVD</text>
<text x="37.4" y="193">RSVD</text>
<text x="37.4" y="196.3">RSVD</text>
<text x="37.4" y="198">RSVD</text>
<text x="237.7" y="196.3">Size</text>
<text x="238" y="198">Custom</text>
<text x="246.2" y="196.3">Document Description</text>
<text x="286.5" y="196.3">Rev</text>
<text x="287.7" y="198">10</text>
<text x="8.2" y="199.6">19</text>
<text x="37.4" y="199.6">RSVD</text>
<text x="237.7" y="201.2">Date:</text>
<text x="242.3" y="201.2">Monday, December 07, 2020</text>
<text x="269.9" y="201.2">Sheet</text>
<text x="277.2" y="201.2">3</text>
<text x="282.1" y="201.2">of</text>
<text x="286.1" y="201.2">76</text>
</g>
<g font-size="1.4" fill="#000080">
<text x="27.6" y="17.5">R208</text>
<text x="35.8" y="17.5">100R1%4</text>
<text x="131.7" y="14.2">CPU1E</text>
<text x="27.6" y="20.7">R207</text>
<text x="35.8" y="20.7">56.2R1%4</text>
<text x="26" y="25.7">R202</text>
<text x="27.6" y="28.9">R175</text>
<text x="34.2" y="25.7">1K/4</text>
<text x="35.8" y="28.9">49.9R1%4</text>
<text x="27.6" y="33.8">R174</text>
<text x="35.8" y="33.8">1K/4</text>
<text x="27.6" y="38.6">R104</text>
<text x="35.8" y="38.6">0R/4</text>
<text x="92.7" y="40.3">R205</text>
<text x="102.4" y="40.3">220R1%4</text>
<text x="169.1" y="40.3">R1786</text>
<text x="177.2" y="40.3">1K/4</text>
<text x="97.6" y="43.5">R168</text>
<text x="105.7" y="43.5">499R1%4</text>
<text x="39.1" y="53.3">C270</text>
<text x="39.1" y="54.9">0.1u16X4</text>
<text x="96" y="54.9">R169</text>
<text x="104.1" y="54.9">20R1%4</text>
<text x="256.8" y="58.2">R186</text>
<text x="265" y="58.2">51R/4</text>
<text x="27.6" y="64.7">C915</text>
<text x="35.8" y="64.7">X_0.1u16X4</text>
<text x="256.8" y="64.7">R183</text>
<text x="265" y="64.7">51R/4</text>
<text x="94.3" y="72.8">R818</text>
<text x="102.4" y="72.8">20R1%4</text>
<text x="51.4" y="82.5">R313</text>
<text x="102.4" y="79.2">R338</text>
<text x="110.5" y="79.2">X_1K/4 CPU_ID_R</text>
<text x="32.6" y="85.8">R326</text>
<text x="32.6" y="87.4">47K/4</text>
<text x="51.4" y="84.5">10K/4</text>
<text x="102.4" y="85.8">C382</text>
<text x="102.4" y="87.4">X_0.1u16X4</text>
<text x="131.7" y="84.2">ZIF-SOCKET1200-HF_1</text>
<text x="215.6" y="89.1">R420</text>
<text x="11.4" y="90.7">R339</text>
<text x="11.4" y="92.6">10K/4</text>
<text x="51.4" y="90.7">Q57</text>
<text x="51.4" y="92.6">2N7002</text>
<text x="201.6" y="95.5">R426</text>
<text x="215.6" y="91">47K/4</text>
<text x="222.7" y="90.7">Q75</text>
<text x="222.7" y="92.3">2N7002D</text>
<text x="32.2" y="100.4">2N3904</text>
<text x="33.8" y="98.8">Q63</text>
<text x="201.6" y="97.5">10K/4</text>
<text x="8.2" y="102">R342</text>
<text x="8.2" y="104">X_5.9K1%4</text>
<text x="21.1" y="102">C403</text>
<text x="21.1" y="103.6">0.1u16X4</text>
</g>
<g font-size="1.4" fill="#f00">
<text x="45.8" y="17.1">H_VIDSOUT</text>
<text x="107.7" y="17.1">PCH_CPU_BCLK_DP</text>
<text x="45.8" y="20.3">H_VIDALERT#</text>
<text x="81.2" y="18.3">[13]</text>
<text x="81.2" y="20">[13]</text>
<text x="81.2" y="23.2">[13]</text>
<text x="84.5" y="18.3">PCH_CPU_BCLK_DP</text>
<text x="84.5" y="20">PCH_CPU_BCLK_DN</text>
<text x="84.5" y="23.2">PCH_CPU_PCIE_DP</text>
<text x="107.7" y="18.7">PCH_CPU_BCLK_DN</text>
<text x="107.7" y="22">PCH_CPU_PCIE_DP</text>
<text x="107.7" y="23.6">PCH_CPU_PCIE_DN</text>
<text x="44.2" y="25.2">PCH_THERMTRIP</text>
<text x="45.8" y="28.4">CPU_CATERR_N</text>
<text x="81.2" y="24.8">[13]</text>
<text x="81.2" y="28.1">[13]</text>
<text x="81.2" y="29.7">[13]</text>
<text x="84.5" y="24.8">PCH_CPU_PCIE_DN</text>
<text x="84.5" y="28.1">PCH_CPU_NSSC_CLK_DP</text>
<text x="84.5" y="29.7">PCH_CPU_NSSC_CLK_DN</text>
<text x="107.7" y="26.8">PCH_CPU_NSSC_CLK_DP</text>
<text x="107.7" y="28.4">PCH_CPU_NSSC_CLK_DN</text>
<text x="45.8" y="33.4">H_PROCHOT#</text>
<text x="95.8" y="32.9">[13]</text>
<text x="99.2" y="32.9">CPU_RTCCLK</text>
<text x="115.8" y="31.7">CPU_RTCCLK</text>
<text x="45.8" y="38.3">CPU_SKTOCC#</text>
<text x="73" y="41.2">[58,62]</text>
<text x="73" y="39.6">[58,62]</text>
<text x="73" y="38">[58,62]</text>
<text x="78.5" y="41.2">H_VIDALERT#</text>
<text x="78.5" y="39.6">H_VIDSOUT</text>
<text x="78.5" y="38">H_VIDSCLK</text>
<text x="112.6" y="39.9">CPU_VIDALERT#</text>
<text x="73" y="47.6">[68]</text>
<text x="73" y="44.5">[58,62]</text>
<text x="74" y="46">[12]</text>
<text x="76.4" y="47.6">VCCST_PWRGD</text>
<text x="77.4" y="46">CPU_PWRGD</text>
<text x="78.5" y="44.5">H_PROCHOT#</text>
<text x="104.3" y="46.4">VCCST_PWRGD</text>
<text x="114.2" y="43.1">H_PROCHOT#_R</text>
<text x="75" y="52.3">[12,27]</text>
<text x="75.8" y="49">[12]</text>
<text x="79.2" y="49">CPURST#</text>
<text x="80.5" y="52.3">CPU_PECI</text>
<text x="102.7" y="48.4">CPURST#</text>
<text x="110.9" y="52.8">CPU_PM_SYNC</text>
<text x="110.9" y="51.2">CPU_PECI</text>
<text x="72.2" y="57.1">[12]</text>
<text x="73" y="54.1">[12]</text>
<text x="73" y="55.7">[12]</text>
<text x="75.6" y="57.1">PCH_THERMTRIP</text>
<text x="76.4" y="54.1">CPU_PM_SYNC</text>
<text x="76.4" y="55.7">CPU_PM_DOWN</text>
<text x="110.9" y="54.5">CPU_PM_DOWN_R</text>
<text x="169.5" y="59.4">XDP_TDO</text>
<text x="247.4" y="57.7">XDP_TDO</text>
<text x="44.2" y="64.3">H_PROCHOT#_R</text>
<text x="72.2" y="62.1">[66]</text>
<text x="72.2" y="65.3">[27]</text>
<text x="75.6" y="62.1">DDR_VTT_CTRL</text>
<text x="75.6" y="65.3">CPU_SKTOCC#</text>
<text x="110.9" y="61">DDR_VTT_CTRL</text>
<text x="169.5" y="64.3">XDP_TCK</text>
<text x="169.5" y="61">XDP_TDI</text>
<text x="169.5" y="62.7">XDP_TMS</text>
<text x="183.7" y="62.1">XDP_TDI</text>
<text x="183.7" y="63.7">XDP_TMS</text>
<text x="183.7" y="65.3">XDP_TCK</text>
<text x="183.7" y="60.5">XDP_TDO</text>
<text x="190.7" y="62.1">[12]</text>
<text x="191.2" y="63.7">[12]</text>
<text x="191.2" y="65.3">[12]</text>
<text x="191.4" y="60.5">[12]</text>
<text x="247.4" y="64.3">XDP_TCK</text>
<text x="110.9" y="67.5">CPU_CATERR_N</text>
<text x="169.5" y="67.5">XDP_TRST</text>
<text x="169.5" y="69.1">CPU_PREQ</text>
<text x="169.5" y="70.8">CPU_PRDY</text>
<text x="183.7" y="68.6">XDP_TRST</text>
<text x="183.7" y="70.2">CPU_PREQ</text>
<text x="183.7" y="71.8">CPU_PRDY</text>
<text x="192" y="68.6">[12]</text>
<text x="192.8" y="70.2">[12]</text>
<text x="193" y="71.8">[12]</text>
<text x="68.3" y="76.7">[13]</text>
<text x="69.6" y="73.4">[13]</text>
<text x="70.6" y="75">[13]</text>
<text x="71.8" y="76.7">PCH_CPU_AUD_SCLK</text>
<text x="73" y="73.4">PCH_CPU_AUD_SDI</text>
<text x="74" y="75">PCH_CPU_AUD_SDO</text>
<text x="109.3" y="75.6">PCH_CPU_AUD_SCLK</text>
<text x="109.3" y="72.4">PCH_CPU_AUD_SDI_R</text>
<text x="110.9" y="74">PCH_CPU_AUD_SDO</text>
<text x="183.7" y="75">CPU_INPUT_TRIGGER</text>
<text x="183.7" y="76.7">CPU_OUTPUT_TRIGGER</text>
<text x="200.8" y="75">[12]</text>
<text x="202.2" y="76.7">[12]</text>
<text x="79" y="79.9">[3,15,62,63]</text>
<text x="88" y="79.9">CPU_ID</text>
<text x="57.5" y="88.1">CPU_ID</text>
<text x="64" y="88.1">[3,15,62,63]</text>
<text x="19.9" y="95.2">CPU_ID_R</text>
<text x="236.1" y="93.5">H_PROCHOT#</text>
<text x="186.1" y="101.1">[27]</text>
<text x="189.6" y="101.1">SIO_PROCHOT#</text>
</g>
<g font-size="1.4" fill="#004080">
<text x="132.5" y="18.5">BCLKP</text>
<text x="132.5" y="20.2">BCLKN</text>
<text x="132.5" y="23.5">PCI_BCLKP</text>
<text x="157.3" y="18.5">CFG[0]</text>
<text x="157.3" y="20.2">CFG[1]</text>
<text x="157.3" y="21.8">CFG[2]</text>
<text x="157.3" y="23.5">CFG[3]</text>
<text x="132.5" y="25.1">PCI_BCLKN</text>
<text x="132.5" y="29.9">CLK24N</text>
<text x="132.5" y="28.3">CLK24P</text>
<text x="157.3" y="25.1">CFG[4]</text>
<text x="157.3" y="26.7">CFG[5]</text>
<text x="157.3" y="28.3">CFG[6]</text>
<text x="157.3" y="29.9">CFG[7]</text>
<text x="132.5" y="33.2">RTCCLK</text>
<text x="156.5" y="34.8">CFG[10]</text>
<text x="157.3" y="31.6">CFG[8]</text>
<text x="157.3" y="33.2">CFG[9]</text>
<text x="132.5" y="41.3">VIDALERT#</text>
<text x="132.5" y="38">VIDSCK</text>
<text x="132.5" y="39.7">VIDSOUT</text>
<text x="156.5" y="36.4">CFG[11]</text>
<text x="156.5" y="38">CFG[12]</text>
<text x="156.5" y="39.7">CFG[13]</text>
<text x="156.5" y="41.3">CFG[14]</text>
<text x="132.5" y="47.8">VCCST_PWRGD</text>
<text x="132.5" y="44.5">PROCHOT#</text>
<text x="132.5" y="46.1">PROCPWRGD</text>
<text x="156.5" y="42.9">CFG[15]</text>
<text x="156.5" y="46.1">CFG[17]</text>
<text x="156.5" y="44.5">CFG[16]</text>
<text x="156.5" y="47.8">CFG[18]</text>
<text x="132.5" y="49.4">SYS_RESET#</text>
<text x="132.5" y="52.7">PECI</text>
<text x="156.4" y="52.7">BPM#[0]</text>
<text x="156.5" y="49.4">CFG[19]</text>
<text x="132.5" y="54.3">PM_SYNC</text>
<text x="132.5" y="56">PM_DOWN</text>
<text x="132.5" y="57.6">THERMTRIP#</text>
<text x="156.4" y="54.3">BPM#[1]</text>
<text x="156.4" y="56">BPM#[2]</text>
<text x="156.4" y="57.6">BPM#[3]</text>
<text x="132.5" y="62.4">DDR_VTT_CNTL</text>
<text x="132.5" y="65.7">SKTOCC#</text>
<text x="154.3" y="60.8">PROC_TDO</text>
<text x="154.3" y="64.1">PROC_TMS</text>
<text x="154.4" y="65.7">PROC_TCK</text>
<text x="154.9" y="62.4">PROC_TDI</text>
<text x="132.5" y="68.9">CATERR#</text>
<text x="152.5" y="70.5">PROC_PREQ#</text>
<text x="152.9" y="68.9">PROC_TRST#</text>
<text x="132.5" y="77">PROC_AUDIO_CLK</text>
<text x="132.5" y="75.4">PROC_AUDIO_SDI</text>
<text x="132.5" y="73.8">PROC_AUDIO_SDO</text>
<text x="151.3" y="77">PROC_TRIGOUT</text>
<text x="152.5" y="72.2">PROC_PRDY#</text>
<text x="152.6" y="75.4">PROC_TRIGIN</text>
<text x="132.5" y="80.3">CPU_ID</text>
<text x="155.7" y="80.3">IST_TRIG</text>
</g>
<g font-size="1.3" fill="#000080">
<text x="172.5" y="29.5">TP6</text>
<text x="172.5" y="79.8">TP10</text>
</g>
<g font-size="1.1">
<text x="30.5" y="1.3">5</text>
<text x="88.3" y="1.3">4</text>
<text x="146.3" y="1.3">3</text>
<text x="204.1" y="1.3">2</text>
<text x="262" y="1.3">1</text>
<text x=".5" y="27.6">D</text>
<text x="291.5" y="27.6">D</text>
<text x=".5" y="77.6">C</text>
<text x="291.5" y="77.6">C</text>
<text x=".5" y="127.6">B</text>
<text x="291.5" y="127.6">B</text>
<text x=".5" y="177.5">A</text>
<text x="291.5" y="177.5">A</text>
<text x="30.5" y="202.9">5</text>
<text x="88.3" y="202.9">4</text>
<text x="146.3" y="202.9">3</text>
<text x="204.1" y="202.9">2</text>
<text x="262" y="202.9">1</text>
</g>
<g font-size=".8" fill="#00f">
<text x="47" y="91.1">G</text>
<text x="48.1" y="92.8">S</text>
<text x="48.3" y="90.2">D</text>
</g>
</svg>
